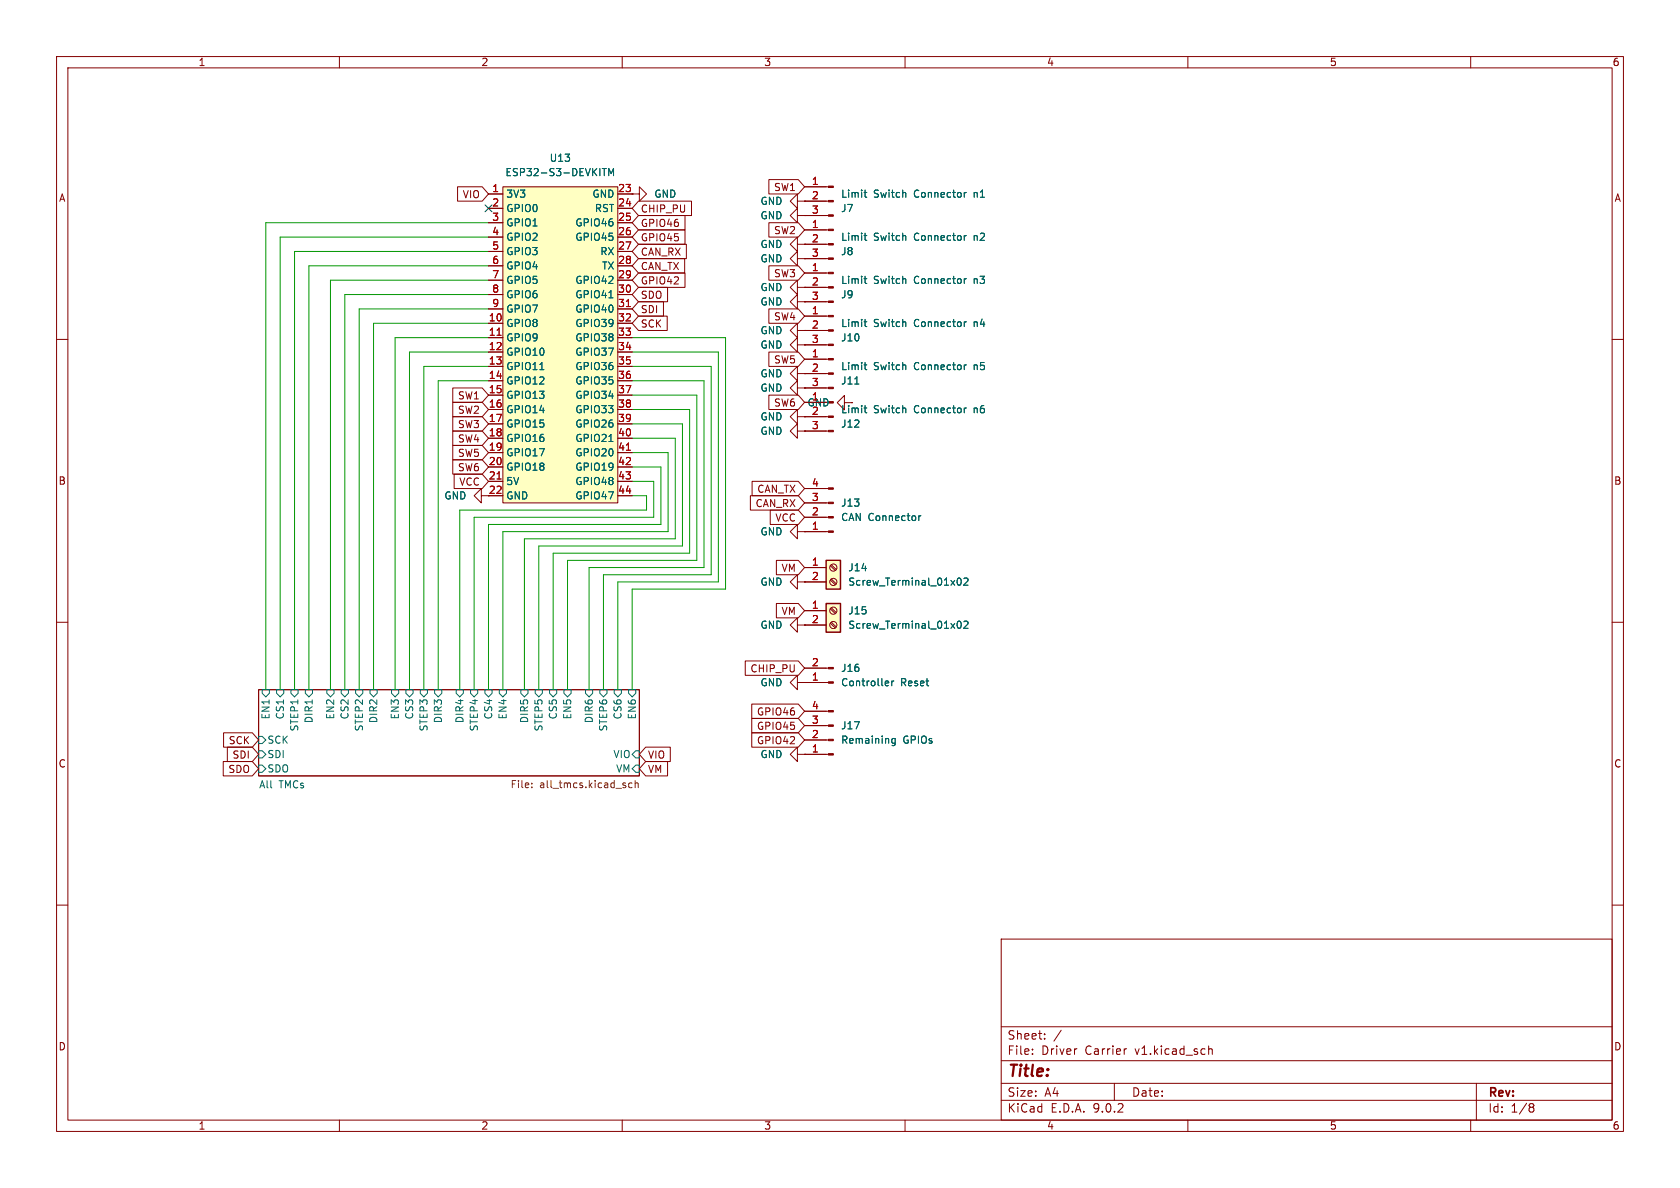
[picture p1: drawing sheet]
<svg xmlns="http://www.w3.org/2000/svg" width="297mm" height="210mm" viewBox="0 0 297 210" stroke-linecap="round" stroke-linejoin="round" font-family="sans-serif">
<g fill="none" stroke="#840000" stroke-width=".18">
<path d="M10 10h277v190h-277zM12 12h273v186h-273zM60 10v2M110 10v2M160 10v2M210 10v2M260 10v2M10 60h2M142.2 73.7h4.3M142.2 76.2h4.3M142.2 71.1h3.8M285 60h2"/>
<path d="M10 110h2M285 110h2M45.7 121.9h67.3v15.3h-67.3zM10 160h2M177 166h108v32h-108zM285 160h2M60 198v2M110 198v2M160 198v2M177 194.5h108M177 191.5h108M177 187.5h108"/>
<path d="M177 181.5h108M182.5 186.3v.1M182.5 185.5v.1M184.7 183.6v.1M184.7 182.8v.1M187.6 182.1l-1.3 2M190.2 185.4h.2M197 191.5v3M199.2 185.4l-.3 .1M210 198v2M213.7 185.5l.2-.1 .3 .1 .1 .9M213.7 184.9v1.5"/>
<path d="M260 198v2M261 191.5v6.5M270.6 195.1l.4 .1 .2 .2-.3 .3M270.6 195.7h.3M270.9 195.7l.2 .2 .1 .4-.2 .2-.4 .1"/>
</g>
<g fill="none" stroke="#006464" stroke-width=".18">
<path d="M152.8 72.1h.4M152.9 71.7v1.1l.3 .2M170.8 72.1l-.3 .3M45.7 130.2h.7l.6 .6-.6 .6h-.7zM45.7 132.7h.7l.6 .7-.6 .6h-.7zM45.7 135.3h.7l.6 .6-.6 .6h-.7zM46.4 121.9h1.2v.7l-.6 .6-.6-.6zM48.9 121.9h1.3v.7l-.7 .6-.6-.6zM51.4 121.9h1.3v.7l-.6 .6-.7-.6zM54 121.9h1.2v.7l-.6 .6-.6-.6zM57.8 121.9h1.3v.7l-.7 .6-.6-.6zM60.3 121.9h1.3v.7l-.6 .6-.7-.6z"/>
<path d="M62.9 121.9h1.2v.7l-.6 .6-.6-.6zM65.4 121.9h1.3v.7l-.7 .6-.6-.6zM69.2 121.9h1.3v.7l-.7 .6-.6-.6zM71.8 121.9h1.2v.7l-.6 .6-.6-.6zM74.3 121.9h1.3v.7l-.7 .6-.6-.6zM76.8 121.9h1.3v.7l-.6 .6-.7-.6zM80.6 121.9h1.3v.7l-.6 .6-.7-.6zM83.2 121.9h1.3v.7l-.7 .6-.6-.6zM85.7 121.9h1.3v.7l-.6 .6-.7-.6zM88.3 121.9h1.2v.7l-.6 .6-.6-.6zM92.1 121.9h1.2v.7l-.6 .6-.6-.6zM94.6 121.9h1.3v.7l-.7 .6-.6-.6z"/>
<path d="M97.2 121.9h1.2v.7l-.6 .6-.6-.6zM99.7 121.9h1.3v.7l-.7 .6-.6-.6zM103.5 121.9h1.3v.7l-.7 .6-.6-.6zM106 121.9h1.3v.7l-.6 .6-.7-.6zM108.6 121.9h1.3v.7l-.7 .6-.6-.6zM111.1 121.9h1.3v.7l-.6 .6-.7-.6zM111.8 133.4l.6-.7h.6v1.3h-.6zM111.8 135.9l.6-.6h.6v1.2h-.6z"/>
</g>
<path d="M94 139.1v.1M94 138.5v.1M111.7 138.5l-.3-.1-.3 .2 .2 .6h.4M112.3 138.5l.2-.1 .3 .1v.7M112.3 138v1.2" fill="none" stroke="#725600" stroke-width=".18"/>
<g fill="#840000" stroke="#840000" stroke-width=".18">
<path d="M146.5 71h.8v.2h-.8z"/>
<path d="M146.5 73.5h.8v.3h-.8z"/>
<path d="M146.5 76.1h.8v.2h-.8z"/>
</g>
<path d="M88.9 33h20.3v55.9h-20.3z" fill="#ffffc2"/>
<g fill="none" stroke="#840000" stroke-width=".18">
<path d="M86.4 36.8h2.5M86.4 39.4h2.5M86.4 34.3h2.5M88.9 33h20.3v55.9h-20.3zM109.2 36.8h2.6M109.2 39.4h2.6M109.2 34.3h2.6M111.8 34.3h1.2v-1.3l1.3 1.3-1.3 1.3v-1.3M111.8 34.3h.1M142.2 33h4.3M142.2 35.6h4.3M142.2 38.1h4.3"/>
<path d="M86.4 41.9h2.5M86.4 44.5h2.5M86.4 47h2.5M86.4 49.5h2.5M86.4 52.1h2.5M86.4 54.6h2.5M86.4 57.2h2.5M86.4 59.7h2.5M109.2 41.9h2.6M109.2 44.5h2.6M109.2 47h2.6M109.2 49.5h2.6"/>
<path d="M109.2 52.1h2.6M109.2 54.6h2.6M109.2 57.2h2.6M109.2 59.7h2.6M141 58.4v-1.2l-1.3 1.2 1.3 1.3v-1.3h1.2M141 53.3v-1.2l-1.3 1.2 1.3 1.3v-1.3h1.2M142.2 58.4h.1M142.2 53.3h.1M142.2 55.9h4.3M142.2 58.4h4.3M142.2 40.6h4.3M142.2 43.2h4.3"/>
<path d="M142.2 45.7h4.3M142.2 48.3h4.3M142.2 50.8h4.3M142.2 53.3h4.3M86.4 62.2h2.5M86.4 64.8h2.5M86.4 67.3h2.5M86.4 69.9h2.5M86.4 72.4h2.5M86.4 74.9h2.5M86.4 77.5h2.5M109.2 62.2h2.6"/>
<path d="M109.2 64.8h2.6M109.2 67.3h2.6M109.2 69.9h2.6M109.2 72.4h2.6M109.2 74.9h2.6M109.2 77.5h2.6M141 61v-1.3l-1.3 1.3 1.3 1.2v-1.2h1.2M141 66v-1.2l-1.3 1.2 1.3 1.3v-1.3h1.2M141 76.2v-1.3l-1.3 1.3 1.3 1.3v-1.3h1.2M141 68.6v-1.3l-1.3 1.3 1.3 1.3v-1.3h1.2M141 73.7v-1.3l-1.3 1.3 1.3 1.2v-1.2h1.2M142.2 61h.1"/>
<path d="M142.2 66h.1M142.2 76.2h.1M142.2 68.6h.1M142.2 73.7h.1M142.2 61h4.3M142.2 63.5h4.3M142.2 66h4.3M142.2 68.6h4.3M85.1 87.6v-1.2l-1.3 1.2 1.3 1.3v-1.3h3.8M86.4 80h2.5M86.4 82.6h2.5M86.4 85.1h2.5"/>
<path d="M109.2 80h2.6M109.2 82.6h2.6M109.2 85.1h2.6M109.2 87.6h2.6M141 94v-1.3l-1.3 1.3 1.3 1.3v-1.3h1.2M142.2 94h.1M142.2 94h4.3M142.2 91.4h4.3M142.2 88.9h4.3M142.2 86.4h4.3M142.2 133.4h4.3M142.2 130.8h4.3"/>
<path d="M142.2 128.3h4.3M142.2 125.7h4.3"/>
</g>
<path d="M87.9 59.3h.7M110.7 54.2h.8M110.7 79.6h.8M87.9 84.7h.7" fill="none" stroke="#a90000" stroke-width=".18"/>
<g fill="none" stroke="#006464" stroke-width=".18">
<path d="M106.5 29.8h.7M106.8 29.8v1.3M107.6 31.1v-1.3l.4 .9 .5-.9v1.3M152.8 34h.4M152.9 33.6v1.1l.3 .2M170.8 34l-.3 .3M107.6 52.6h.8M152.8 56.9h.4M152.8 41.6h.4M152.8 49.3h.4M152.9 41.2v1.1l.3 .2M152.9 48.8v1.1l.3 .2"/>
<path d="M152.9 56.5v1l.3 .2M170.8 56.9l-.3 .2M170.8 41.6l-.3 .3M170.8 49.3l-.3 .2M95.4 65.3h.8M107.6 78h.8M151.1 67.9h.7M152.8 64.5h.4M152.9 64.1v1.1l.3 .1M170.8 64.5l-.3 .2M162.4 91.2v.8M162.8 91.2l-.4 .2"/>
<path d="M158.3 130.5v1.1l-.3 .2h-.3M158.3 130.6l-.4-.1-.2 .3 .1 .5h.5"/>
</g>
<g fill="#840000" stroke="#840000" stroke-width=".18">
<path d="M146.5 133.2h.8v.3h-.8z"/>
<path d="M146.5 130.7h.8v.2h-.8z"/>
<path d="M146.5 128.1h.8v.3h-.8z"/>
<path d="M146.5 125.6h.8v.3h-.8z"/>
<path d="M146.5 55.8h.8v.2h-.8z"/>
<path d="M146.5 58.3h.8v.2h-.8z"/>
<path d="M146.5 60.8h.8v.3h-.8z"/>
<path d="M146.5 40.5h.8v.3h-.8z"/>
<path d="M146.5 43.1h.8v.2h-.8z"/>
<path d="M146.5 45.6h.8v.2h-.8z"/>
<path d="M146.5 32.9h.8v.2h-.8z"/>
<path d="M146.5 35.4h.8v.3h-.8z"/>
<path d="M146.5 38h.8v.2h-.8z"/>
<path d="M146.5 48.1h.8v.3h-.8z"/>
<path d="M146.5 50.7h.8v.2h-.8z"/>
<path d="M146.5 53.2h.8v.3h-.8z"/>
<path d="M146.5 93.9h.8v.2h-.8z"/>
<path d="M146.5 91.3h.8v.3h-.8z"/>
<path d="M146.5 88.8h.8v.2h-.8z"/>
<path d="M146.5 86.2h.8v.3h-.8z"/>
<path d="M146.5 63.4h.8v.2h-.8z"/>
<path d="M146.5 65.9h.8v.3h-.8z"/>
<path d="M146.5 68.5h.8v.2h-.8z"/>
</g>
<path d="M146 106.7h2.6v5.1h-2.6z" fill="#ffffc2"/>
<path d="M146 106.7h2.6v5.1h-2.6z" fill="none" stroke="#840000" stroke-width=".25"/>
<g fill="none" stroke="#840000" stroke-width=".18">
<path d="M141 102.9v-1.3l-1.3 1.3 1.3 1.2v-1.2h1.2M142.2 102.9h.1M142.2 108h3.8M142.2 110.5h3.8M146.8 107.6l.9 .9M146.8 110.2l.9 .8M147 107.4l.8 .9M147 110l.8 .8M141 133.4v-1.3l-1.3 1.3 1.3 1.2v-1.2h1.2M142.2 133.4h.1"/>
<circle cx="147.3" cy="110.5" r=".63"/>
<circle cx="147.3" cy="107.9" r=".63"/>
</g>
<path d="M169.3 109.9l.2-.1a.68 .68 0 0 1 .4 .6 .68 .68 0 0 1-.4 .7l-.2-.2-.1-.3zM170.4 109.9l.5-.1 .2 .4-.7 .9h.7" fill="none" stroke="#006464" stroke-width=".18"/>
<path d="M146 99.1h2.6v5h-2.6z" fill="#ffffc2"/>
<path d="M146 99.1h2.6v5h-2.6z" fill="none" stroke="#840000" stroke-width=".25"/>
<g fill="none" stroke="#840000" stroke-width=".18">
<path d="M80.9 33h4.3l1.2 1.3-1.2 1.3h-4.3zM86.4 36.8h2.5M86.4 39.4h2.5M86.4 34.3h2.5M109.2 36.8h2.6M109.2 39.4h2.6M109.2 34.3h2.6M111.8 34.3h.1M112.9 38.1h8.2v2.5h-8.2l-1.1-1.2zM112.9 35.6h9.3v2.5h-9.3l-1.1-1.3zM135.9 31.7h5.2l1.1 1.3-1.1 1.3h-5.2zM135.9 39.4h5.2l1.1 1.2-1.1 1.3h-5.2z"/>
<path d="M141 35.6v-1.3l-1.3 1.3 1.3 1.2v-1.2h1.2M141 38.1v-1.3l-1.3 1.3 1.3 1.3v-1.3h1.2M142.2 35.6h.1M142.2 38.1h.1M142.2 33h3.8M142.2 35.6h3.8M142.2 38.1h3.8M86.4 41.9h2.5M86.4 44.5h2.5M86.4 47h2.5M86.4 49.5h2.5M86.4 52.1h2.5"/>
<path d="M86.4 54.6h2.5M86.4 57.2h2.5M86.4 59.7h2.5M109.2 41.9h2.6M109.2 44.5h2.6M109.2 47h2.6M109.2 49.5h2.6M109.2 52.1h2.6M109.2 54.6h2.6M109.2 57.2h2.6M109.2 59.7h2.6M112.9 48.3h8.2v2.5h-8.2l-1.1-1.3z"/>
<path d="M112.9 43.2h8.4v2.5h-8.4l-1.1-1.2zM112.9 40.6h8.2v2.6h-8.2l-1.1-1.3zM112.9 45.7h8.1v2.6h-8.1l-1.1-1.3zM112.9 55.9h5.1v2.5h-5.1l-1.1-1.2zM112.9 53.3h4.4v2.6h-4.4l-1.1-1.3zM112.9 50.8h5.1v2.5h-5.1l-1.1-1.2zM135.9 47h5.2l1.1 1.3-1.1 1.2h-5.2zM135.9 54.6h5.2l1.1 1.3-1.1 1.3h-5.2zM141 45.7v-1.2l-1.3 1.2 1.3 1.3v-1.3h1.2M141 43.2v-1.3l-1.3 1.3 1.3 1.3v-1.3h1.2M141 50.8v-1.3l-1.3 1.3 1.3 1.3v-1.3h1.2M142.2 45.7h.1"/>
<path d="M142.2 43.2h.1M142.2 50.8h.1M142.2 58.4h.1M142.2 53.3h.1M142.2 55.9h3.8M142.2 58.4h3.8M142.2 40.6h3.8M142.2 43.2h3.8M142.2 45.7h3.8M142.2 48.3h3.8M142.2 50.8h3.8M142.2 53.3h3.8"/>
<path d="M80 76.2h5.2l1.2 1.3-1.2 1.2h-5.2zM80 68.6h5.2l1.2 1.3-1.2 1.2h-5.2zM80 73.7h5.2l1.2 1.2-1.2 1.3h-5.2zM80 71.1h5.2l1.2 1.3-1.2 1.3h-5.2zM80 78.7h5.2l1.2 1.3-1.2 1.3h-5.2zM86.4 62.2h2.5M86.4 64.8h2.5M86.4 67.3h2.5M86.4 69.9h2.5M86.4 72.4h2.5M86.4 74.9h2.5M86.4 77.5h2.5"/>
<path d="M109.2 62.2h2.6M109.2 64.8h2.6M109.2 67.3h2.6M109.2 69.9h2.6M109.2 72.4h2.6M109.2 74.9h2.6M109.2 77.5h2.6M135.9 69.8h5.2l1.1 1.3-1.1 1.3h-5.2zM135.9 62.2h5.2l1.1 1.3-1.1 1.3h-5.2zM142.2 61h.1M142.2 66h.1M142.2 76.2h.1"/>
<path d="M142.2 68.6h.1M142.2 73.7h.1M142.2 61h3.8M142.2 71.1h3.8M142.2 73.7h3.8M142.2 76.2h3.8M142.2 63.5h3.8M142.2 66h3.8M142.2 68.6h3.8M149.3 71.2v-1.3l-1.3 1.3 1.3 1.2v-1.2h1.3M150.6 71.2h.1M80 81.3h5.2l1.2 1.3-1.2 1.2h-5.2z"/>
<path d="M80.3 83.8h4.9l1.2 1.3-1.2 1.3h-4.9zM86.4 80h2.5M86.4 82.6h2.5M86.4 85.1h2.5M86.4 87.6h2.5M109.2 80h2.6M109.2 82.6h2.6M109.2 85.1h2.6M109.2 87.6h2.6M132.7 87.6h8.4l1.1 1.3-1.1 1.3h-8.4zM133 85.1h8.1l1.1 1.3-1.1 1.2h-8.1zM136.2 90.2h4.9l1.1 1.2-1.1 1.3h-4.9z"/>
<path d="M137.3 99.1h3.8l1.1 1.2-1.1 1.3h-3.8zM142.2 94h.1M142.2 94h3.8M142.2 91.4h3.8M142.2 88.9h3.8M142.2 86.4h3.8M146.8 100l.9 .8M147 99.8l.8 .9M131.8 116.8h9.3l1.1 1.3-1.1 1.3h-9.3zM137.3 106.7h3.8l1.1 1.3-1.1 1.2h-3.8zM141 110.5v-1.3l-1.3 1.3 1.3 1.3v-1.3h1.2M142.2 110.5h.1"/>
<path d="M142.2 102.9h.1M142.2 100.3h3.8M142.2 102.9h3.8M142.2 118.1h4.3M142.2 108h3.8M142.2 110.5h3.8M146.8 102.5l.9 .9M147 102.4l.8 .8M39.5 134.6h5.1l1.1 1.3-1.1 1.3h-5.1zM39.5 129.5h5.1l1.1 1.3-1.1 1.3h-5.1zM40.2 132.1h4.4l1.1 1.3-1.1 1.2h-4.4zM114.1 134.6h3.9v2.6h-3.9l-1.1-1.3z"/>
<path d="M114.1 132.1h4.4v2.5h-4.4l-1.1-1.2zM132.9 124.5h8.2l1.1 1.2-1.1 1.3h-8.2zM132.9 127h8.2l1.1 1.3-1.1 1.2h-8.2zM132.9 129.5h8.2l1.1 1.3-1.1 1.3h-8.2zM141 120.7v-1.3l-1.3 1.3 1.3 1.2v-1.2h1.2M142.2 120.7h.1M142.2 133.4h.1M142.2 120.7h4.3M142.2 133.4h3.8M142.2 130.8h3.8M142.2 128.3h3.8M142.2 125.7h3.8"/>
<circle cx="147.3" cy="100.3" r=".63"/>
<circle cx="147.3" cy="102.9" r=".63"/>
</g>
<g fill="none" stroke="#006464" stroke-width=".18">
<path d="M106.5 29.8h.7M106.8 29.8v1.3M107.6 31.1v-1.3l.4 .9 .5-.9v1.3M152.8 34h.4M152.9 33.6v1.1l.3 .2M170.8 34l-.3 .3M107.6 52.6h.8M152.8 56.9h.4M152.8 41.6h.4M152.8 49.3h.4M152.9 41.2v1.1l.3 .2M152.9 48.8v1.1l.3 .2"/>
<path d="M152.9 56.5v1l.3 .2M170.8 56.9l-.3 .2M170.8 41.6l-.3 .3M170.8 49.3l-.3 .2M95.4 65.3h.8M107.6 78h.8M151.1 67.9h.7M152.8 72.1h.4M152.8 64.5h.4M152.9 64.1v1.1l.3 .1M152.9 71.7v1.1l.3 .2M170.8 72.1l-.3 .3"/>
<path d="M170.8 64.5l-.3 .2M162.4 91.2v.8M162.8 91.2l-.4 .2M169.3 102.3l.2-.1a.68 .68 0 0 1 .4 .6 .68 .68 0 0 1-.4 .6l-.2-.1-.1-.3zM169.3 109.9l.2-.1a.68 .68 0 0 1 .4 .6 .68 .68 0 0 1-.4 .7l-.2-.2-.1-.3zM170.4 102.3l.5-.1 .2 .3-.7 .9h.7M170.4 109.9l.5-.1 .2 .4-.7 .9h.7M156.7 120.4h.3l.1 .3-.6 .1M157 121.2h-.3M157.7 120.4v.8M158 120.4l-.3 .2M158.3 130.6l-.4-.1-.2 .3 .1 .5h.5"/>
<path d="M158.3 130.5v1.1l-.3 .2h-.3"/>
</g>
<g fill="#840000" stroke="#840000" stroke-width=".18">
<path d="M146.5 120.5h.8v.3h-.8z"/>
<path d="M146.5 118h.8v.2h-.8z"/>
</g>
<g fill="none" stroke="#009600" stroke-width=".18">
<path d="M86.4 39.4h-39.4v82.5M86.4 59.7h-16.6v62.2M86.4 52.1h-25.4v69.8M86.4 57.2h-20.4v64.7M86.4 54.6h-22.9v67.3M86.4 44.5h-34.3v77.4M86.4 49.5h-28v72.4M86.4 47h-31.8v74.9M86.4 41.9h-36.9v80M111.8 59.7h16.5v44.4h-16.5v17.8M86.4 67.3h-8.9v54.6M86.4 62.2h-14v59.7"/>
<path d="M86.4 64.8h-11.5v57.1M111.8 69.9h11.4v29.2h-22.9v22.8M111.8 77.5h7.6v17.8h-26.7v26.6M111.8 74.9h8.8v21.6h-25.4v25.4M111.8 72.4h10.1v25.4h-24.1v24.1M111.8 67.3h12.7v33h-20.4v21.6M111.8 64.8h13.9v36.8h-19v20.3M111.8 62.2h15.2v40.7h-17.8v19M111.8 80h6.3v14h-29.2v27.9M111.8 85.1h3.8v6.3h-31.8v30.5M111.8 82.6h5v10.1h-30.4v29.2M111.8 87.6h2.5v2.6h-33v31.7"/>
</g>
<path d="M85.8 36.2l1.2 1.2M87 36.2l-1.2 1.2" fill="none" stroke="#000084" stroke-width=".18"/>
<path d="M87.9 59.3h.7M110.7 54.2h.8M110.7 79.6h.8M87.9 84.7h.7" fill="none" stroke="#a90000" stroke-width=".18"/>
<text font-size="2.8" fill="#840000" x="178" y="190.9">Title:</text>
<g font-size="2.1" fill="#840000">
<text x="178" y="184">Sheet:</text>
<text x="178" y="186.7">File:</text>
<text x="184.1" y="186.7">Driver</text>
<text x="191.9" y="186.7">Carrier</text>
<text x="200.8" y="186.7">v1.kicad_sch</text>
<text x="178" y="196.9">KiCad</text>
<text x="178" y="194.1">Size:</text>
<text x="184.7" y="194.1">A4</text>
<text x="185.7" y="196.9">E.D.A.</text>
<text x="193.3" y="196.9">9.0.2</text>
<text x="200" y="194.1">Date:</text>
<text x="263" y="194.3">Rev:</text>
<text x="263" y="196.9">Id:</text>
<text x="267.1" y="196.9">1/8</text>
</g>
<g font-size="1.8" fill="#840000">
<text x="35" y="11.9">1</text>
<text x="85" y="11.9">2</text>
<text x="135" y="11.9">3</text>
<text x="185" y="11.9">4</text>
<text x="235" y="11.9">5</text>
<text x="285" y="11.9">6</text>
<text x="10.3" y="35.9">A</text>
<text x="81.7" y="35.2">VIO</text>
<text x="136.7" y="34">SW1</text>
<text x="285.3" y="35.9">A</text>
<text x="113.2" y="40.3">GPIO46</text>
<text x="113.2" y="37.8">CHIP_PU</text>
<text x="136.7" y="41.6">SW2</text>
<text x="113.2" y="45.4">CAN_RX</text>
<text x="113.2" y="42.9">GPIO45</text>
<text x="113.2" y="47.9">CAN_TX</text>
<text x="113.2" y="50.5">GPIO42</text>
<text x="113.2" y="53">SDO</text>
<text x="136.7" y="49.2">SW3</text>
<text x="113.2" y="58.1">SCK</text>
<text x="113.2" y="55.6">SDI</text>
<text x="136.7" y="56.8">SW4</text>
<text x="136.7" y="64.5">SW5</text>
<text x="80.9" y="70.8">SW1</text>
<text x="80.9" y="75.9">SW3</text>
<text x="80.9" y="73.3">SW2</text>
<text x="136.7" y="72.1">SW6</text>
<text x="80.9" y="78.4">SW4</text>
<text x="80.9" y="81">SW5</text>
<text x="80.9" y="83.5">SW6</text>
<text x="10.3" y="85.9">B</text>
<text x="81.1" y="86">VCC</text>
<text x="133.5" y="89.9">CAN_RX</text>
<text x="133.8" y="87.3">CAN_TX</text>
<text x="285.3" y="85.9">B</text>
<text x="137" y="92.4">VCC</text>
<text x="138.1" y="101.3">VM</text>
<text x="138.1" y="108.9">VM</text>
<text x="132.6" y="119.1">CHIP_PU</text>
<text x="40.3" y="131.8">SCK</text>
<text x="133.7" y="126.7">GPIO46</text>
<text x="133.7" y="129.2">GPIO45</text>
<text x="133.7" y="131.8">GPIO42</text>
<text x="10.3" y="135.9">C</text>
<text x="40.3" y="136.8">SDO</text>
<text x="41" y="134.3">SDI</text>
<text x="114.5" y="136.8">VM</text>
<text x="114.5" y="134.3">VIO</text>
<text x="285.3" y="135.9">C</text>
<text x="10.3" y="185.9">D</text>
<text x="285.3" y="185.9">D</text>
<text x="35" y="199.9">1</text>
<text x="85" y="199.9">2</text>
<text x="135" y="199.9">3</text>
<text x="185" y="199.9">4</text>
<text x="235" y="199.9">5</text>
<text x="285" y="199.9">6</text>
</g>
<g font-size="1.8" fill="#006464">
<text x="97.1" y="28.8">U13</text>
<text x="89.3" y="31.3">ESP32-S3-DEVKITM</text>
<text x="89.4" y="35.2">3V3</text>
<text x="104.6" y="35.2">GND</text>
<text x="115.6" y="35.2">GND</text>
<text x="148.6" y="35.2">Limit</text>
<text x="154.4" y="35.2">Switch</text>
<text x="161.7" y="35.2">Connector</text>
<text x="172.4" y="35.2">n1</text>
<text x="89.4" y="37.7">GPIO0</text>
<text x="89.4" y="40.2">GPIO1</text>
<text x="101.6" y="40.2">GPIO46</text>
<text x="105.1" y="37.7">RST</text>
<text x="134.3" y="36.4">GND</text>
<text x="134.3" y="39">GND</text>
<text x="148.6" y="37.7">J7</text>
<text x="89.4" y="42.8">GPIO2</text>
<text x="89.4" y="45.3">GPIO3</text>
<text x="89.4" y="47.9">GPIO4</text>
<text x="101.6" y="42.8">GPIO45</text>
<text x="106" y="45.3">RX</text>
<text x="106.3" y="47.9">TX</text>
<text x="134.3" y="46.6">GND</text>
<text x="134.3" y="44">GND</text>
<text x="148.6" y="45.3">J8</text>
<text x="148.6" y="42.8">Limit</text>
<text x="154.4" y="42.8">Switch</text>
<text x="161.7" y="42.8">Connector</text>
<text x="172.4" y="42.8">n2</text>
<text x="89.4" y="50.4">GPIO5</text>
<text x="89.4" y="52.9">GPIO6</text>
<text x="101.6" y="50.4">GPIO42</text>
<text x="101.6" y="52.9">GPIO41</text>
<text x="134.3" y="51.7">GND</text>
<text x="148.6" y="52.9">J9</text>
<text x="148.6" y="50.4">Limit</text>
<text x="154.4" y="50.4">Switch</text>
<text x="161.7" y="50.4">Connector</text>
<text x="172.4" y="50.4">n3</text>
<text x="89.4" y="55.5">GPIO7</text>
<text x="89.4" y="58">GPIO8</text>
<text x="101.6" y="55.5">GPIO40</text>
<text x="101.6" y="58">GPIO39</text>
<text x="134.3" y="59.3">GND</text>
<text x="134.3" y="54.2">GND</text>
<text x="148.6" y="58">Limit</text>
<text x="154.4" y="58">Switch</text>
<text x="161.7" y="58">Connector</text>
<text x="172.4" y="58">n4</text>
<text x="89.4" y="60.6">GPIO9</text>
<text x="89.4" y="63.1">GPIO10</text>
<text x="89.4" y="65.6">GPIO11</text>
<text x="101.6" y="60.6">GPIO38</text>
<text x="101.6" y="63.1">GPIO37</text>
<text x="101.6" y="65.6">GPIO36</text>
<text x="134.3" y="61.8">GND</text>
<text x="148.6" y="60.6">J10</text>
<text x="148.6" y="65.6">Limit</text>
<text x="154.4" y="65.6">Switch</text>
<text x="161.7" y="65.6">Connector</text>
<text x="172.4" y="65.6">n5</text>
<text x="89.4" y="68.2">GPIO12</text>
<text x="89.4" y="70.7">GPIO13</text>
<text x="101.6" y="68.2">GPIO35</text>
<text x="101.6" y="70.7">GPIO34</text>
<text x="134.3" y="66.9">GND</text>
<text x="134.3" y="69.4">GND</text>
<text x="148.6" y="68.2">J11</text>
<text x="89.4" y="73.3">GPIO14</text>
<text x="89.4" y="75.8">GPIO15</text>
<text x="101.6" y="73.3">GPIO33</text>
<text x="101.6" y="75.8">GPIO26</text>
<text x="134.3" y="77.1">GND</text>
<text x="134.3" y="74.5">GND</text>
<text x="142.7" y="72">GND</text>
<text x="148.6" y="75.8">J12</text>
<text x="148.6" y="73.3">Limit</text>
<text x="154.4" y="73.3">Switch</text>
<text x="161.7" y="73.3">Connector</text>
<text x="172.4" y="73.3">n6</text>
<text x="89.4" y="78.3">GPIO16</text>
<text x="89.4" y="80.9">GPIO17</text>
<text x="89.4" y="83.4">GPIO18</text>
<text x="101.6" y="78.3">GPIO21</text>
<text x="101.6" y="80.9">GPIO20</text>
<text x="101.6" y="83.4">GPIO19</text>
<text x="78.5" y="88.5">GND</text>
<text x="89.4" y="86">5V</text>
<text x="89.4" y="88.5">GND</text>
<text x="101.6" y="86">GPIO48</text>
<text x="101.6" y="88.5">GPIO47</text>
<text x="148.6" y="89.8">J13</text>
<text x="134.3" y="94.8">GND</text>
<text x="148.6" y="92.3">CAN Connector</text>
<text x="149.9" y="101.2">J14</text>
<text x="134.3" y="103.7">GND</text>
<text x="149.9" y="103.7">Screw_Terminal_01x02</text>
<text x="134.3" y="111.4">GND</text>
<text x="149.9" y="108.8">J15</text>
<text x="149.9" y="111.4">Screw_Terminal_01x02</text>
<text x="148.6" y="119">J16</text>
<text x="134.3" y="121.5">GND</text>
<text x="148.6" y="121.5">Controller</text>
<text x="159.2" y="121.5">Reset</text>
<text x="47.2" y="131.7">SCK</text>
<text x="47.9" y="127.3" transform="rotate(-90 47.9 127.3)">EN1</text>
<text x="50.4" y="127.3" transform="rotate(-90 50.4 127.3)">CS1</text>
<text x="52.9" y="129.4" transform="rotate(-90 52.9 129.4)">STEP1</text>
<text x="55.5" y="127.9" transform="rotate(-90 55.5 127.9)">DIR1</text>
<text x="59.3" y="127.3" transform="rotate(-90 59.3 127.3)">EN2</text>
<text x="61.8" y="127.3" transform="rotate(-90 61.8 127.3)">CS2</text>
<text x="64.4" y="129.4" transform="rotate(-90 64.4 129.4)">STEP2</text>
<text x="66.9" y="127.9" transform="rotate(-90 66.9 127.9)">DIR2</text>
<text x="70.7" y="127.3" transform="rotate(-90 70.7 127.3)">EN3</text>
<text x="73.3" y="127.3" transform="rotate(-90 73.3 127.3)">CS3</text>
<text x="75.8" y="129.4" transform="rotate(-90 75.8 129.4)">STEP3</text>
<text x="78.3" y="127.9" transform="rotate(-90 78.3 127.9)">DIR3</text>
<text x="82.1" y="127.9" transform="rotate(-90 82.1 127.9)">DIR4</text>
<text x="84.7" y="129.4" transform="rotate(-90 84.7 129.4)">STEP4</text>
<text x="87.2" y="127.3" transform="rotate(-90 87.2 127.3)">CS4</text>
<text x="89.8" y="127.3" transform="rotate(-90 89.8 127.3)">EN4</text>
<text x="93.6" y="127.9" transform="rotate(-90 93.6 127.9)">DIR5</text>
<text x="96.1" y="129.4" transform="rotate(-90 96.1 129.4)">STEP5</text>
<text x="98.7" y="127.3" transform="rotate(-90 98.7 127.3)">CS5</text>
<text x="101.2" y="127.3" transform="rotate(-90 101.2 127.3)">EN5</text>
<text x="105" y="127.9" transform="rotate(-90 105 127.9)">DIR6</text>
<text x="107.5" y="129.4" transform="rotate(-90 107.5 129.4)">STEP6</text>
<text x="110.1" y="127.3" transform="rotate(-90 110.1 127.3)">CS6</text>
<text x="112.6" y="127.3" transform="rotate(-90 112.6 127.3)">EN6</text>
<text x="148.6" y="131.7">Remaining</text>
<text x="148.6" y="129.1">J17</text>
<text x="159.6" y="131.7">GPIOs</text>
<text x="47.2" y="134.2">SDI</text>
<text x="47.2" y="136.8">SDO</text>
<text x="108.3" y="134.2">VIO</text>
<text x="108.8" y="136.8">VM</text>
<text x="134.3" y="134.2">GND</text>
<text x="45.7" y="139.4">All</text>
<text x="49.3" y="139.4">TMCs</text>
</g>
<g font-size="1.8" fill="#a90000">
<text x="86.9" y="34">1</text>
<text x="109.2" y="34">23</text>
<text x="143.4" y="32.8">1</text>
<text x="143.4" y="35.3">2</text>
<text x="86.9" y="36.6">2</text>
<text x="86.9" y="39.1">3</text>
<text x="86.9" y="41.7">4</text>
<text x="109.2" y="36.6">24</text>
<text x="109.2" y="39.1">25</text>
<text x="109.2" y="41.7">26</text>
<text x="143.4" y="40.4">1</text>
<text x="143.4" y="37.8">3</text>
<text x="86.9" y="44.2">5</text>
<text x="86.9" y="46.7">6</text>
<text x="109.2" y="44.2">27</text>
<text x="109.2" y="46.7">28</text>
<text x="143.4" y="42.9">2</text>
<text x="143.4" y="45.5">3</text>
<text x="86.9" y="49.3">7</text>
<text x="86.9" y="51.8">8</text>
<text x="109.2" y="49.3">29</text>
<text x="109.2" y="51.8">30</text>
<text x="143.4" y="48">1</text>
<text x="143.4" y="50.5">2</text>
<text x="143.4" y="53.1">3</text>
<text x="86.3" y="56.9">10</text>
<text x="86.3" y="59.4">11</text>
<text x="86.9" y="54.4">9</text>
<text x="109.2" y="54.4">31</text>
<text x="109.2" y="56.9">32</text>
<text x="109.2" y="59.4">33</text>
<text x="143.4" y="55.6">1</text>
<text x="143.4" y="58.2">2</text>
<text x="86.3" y="62">12</text>
<text x="86.3" y="64.5">13</text>
<text x="109.2" y="62">34</text>
<text x="109.2" y="64.5">35</text>
<text x="143.4" y="60.7">3</text>
<text x="143.4" y="63.2">1</text>
<text x="143.4" y="65.8">2</text>
<text x="86.3" y="67.1">14</text>
<text x="86.3" y="69.6">15</text>
<text x="109.2" y="67.1">36</text>
<text x="109.2" y="69.6">37</text>
<text x="143.4" y="70.9">1</text>
<text x="143.4" y="68.3">3</text>
<text x="86.3" y="72.1">16</text>
<text x="86.3" y="74.7">17</text>
<text x="86.3" y="77.2">18</text>
<text x="109.2" y="72.1">38</text>
<text x="109.2" y="74.7">39</text>
<text x="109.2" y="77.2">40</text>
<text x="143.4" y="73.4">2</text>
<text x="143.4" y="75.9">3</text>
<text x="86.3" y="79.8">19</text>
<text x="86.3" y="82.3">20</text>
<text x="109.2" y="79.8">41</text>
<text x="109.2" y="82.3">42</text>
<text x="86.3" y="84.8">21</text>
<text x="86.3" y="87.4">22</text>
<text x="109.2" y="84.8">43</text>
<text x="109.2" y="87.4">44</text>
<text x="143.4" y="88.6">3</text>
<text x="143.4" y="86.1">4</text>
<text x="143.4" y="93.7">1</text>
<text x="143.4" y="91.2">2</text>
<text x="143.4" y="100.1">1</text>
<text x="143.4" y="107.7">1</text>
<text x="143.4" y="102.6">2</text>
<text x="143.4" y="110.2">2</text>
<text x="143.4" y="117.9">2</text>
<text x="143.4" y="125.5">4</text>
<text x="143.4" y="120.4">1</text>
<text x="143.4" y="130.6">2</text>
<text x="143.4" y="128">3</text>
<text x="143.4" y="133.1">1</text>
</g>
<g font-size="1.8" fill="#725600">
<text x="90.2" y="139.6">File:</text>
<text x="95.4" y="139.6">all_tmcs.kicad_sch</text>
</g>
</svg>
